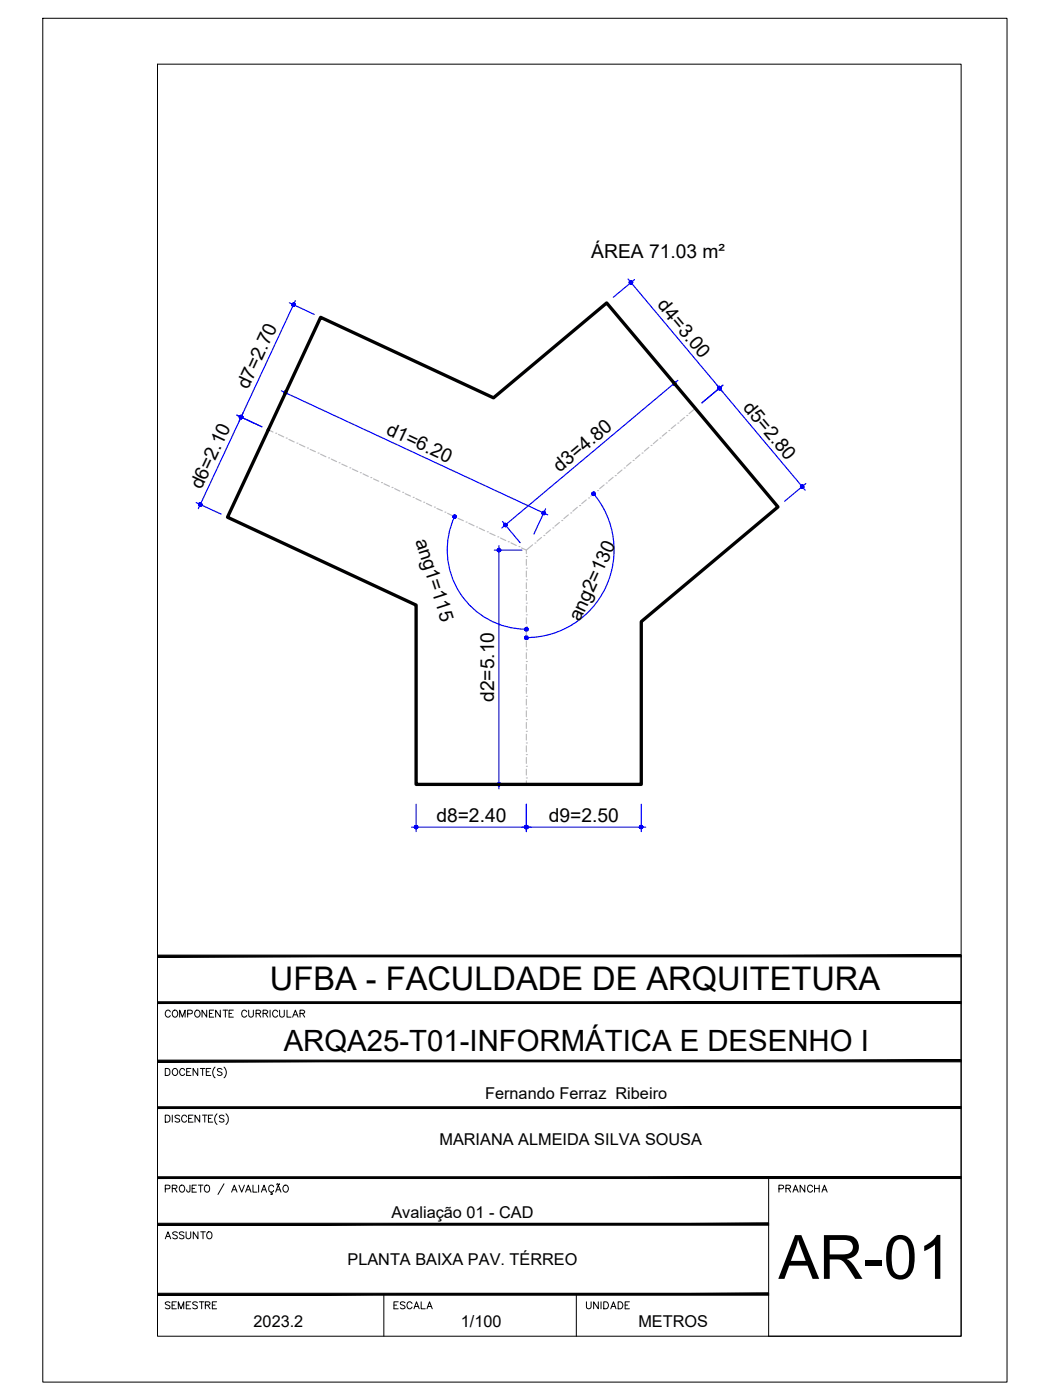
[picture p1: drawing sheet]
<svg xmlns="http://www.w3.org/2000/svg" width="229mm" height="305mm" viewBox="0 0 229 305" stroke-linecap="round" stroke-linejoin="round" font-family="sans-serif">
<!-- layer: ARQ_EIXO CINZA 04 -->
<g fill="none" stroke="#bababa" stroke-width=".25">
<path d="M58.4 93.6l1 .5M60 94.3h.1M60.6 94.6l1.2 .5M62.3 95.4h.1M62.9 95.7l1.2 .5M64.6 96.5h.1M65.2 96.7l1.2 .6M66.9 97.5h.1M67.5 97.8l1.2 .5M69.3 98.6h.1M69.8 98.9l1.2 .5M71.5 99.7h.1"/>
<path d="M72.1 99.9l1.2 .6M139.3 99l-1 .9M139.8 98.6h.1M141.3 97.4l-1 .8M141.7 97h.1M143.2 95.8l-1 .8M143.7 95.4h.1M145.2 94.1l-1 .9M145.6 93.7h.1M147.1 92.5l-1 .8M147.6 92.1h.1M149.1 90.9l-1 .8"/>
<path d="M149.5 90.5h.1M151.4 88.9l-1.4 1.1M73.8 100.8h.1M74.4 101l1.2 .6M76.2 101.9h.1M76.7 102.1l1.2 .6M78.4 102.9h.1M79 103.2l1.2 .5M80.7 104h.1M81.3 104.3l1.2 .5M83.1 105.1h.1M83.6 105.3l1.2 .6"/>
<path d="M85.3 106.1h.1M85.9 106.4l1.2 .5M87.7 107.2h.1M88.2 107.5l1.2 .5M90 108.3h.1M90.6 108.5l1.1 .6M92.2 109.3h.1M92.8 109.6l1.2 .6M94.6 110.4h.1M95.1 110.7l1.2 .5M96.9 111.5h.1M97.5 111.8l1.1 .5"/>
<path d="M99.2 112.6h.1M99.7 112.9l1.2 .5M101.5 113.7h.1M102.1 113.9l1.1 .6M103.8 114.7h.1M104.4 115l1.1 .5M106.1 115.8h.1M106.6 116.1l1.2 .5M108.4 116.9h.1M109 117.1l1.1 .6M110.7 117.9h.1M111.3 118.2l1.1 .5"/>
<path d="M113 119h.1M113.5 119.3l1.1 .5M116 118.6l-1.4 1.2v.7M116.5 118.2h.1M117.9 117l-1 .8M118.4 116.6h.1M119.8 115.4l-.9 .8M120.4 114.9h.1M121.8 113.7l-1 .9M122.3 113.3h.1M123.7 112.1l-.9 .8M124.2 111.7h.1"/>
<path d="M125.7 110.4l-1 .9M126.2 110.1h.1M127.6 108.8l-.9 .8M128.1 108.4h.1M129.6 107.2l-1 .8M130.1 106.8h.1M131.5 105.6l-.9 .8M132 105.2h.1M133.5 103.9l-1 .8M133.9 103.5h.1M135.4 102.3l-.9 .8M135.9 101.9h.1"/>
<path d="M137.4 100.7l-1 .8M137.8 100.2h.1M114.6 138.9h.1M114.6 136.4h.1M114.6 133.9h.1M114.6 131.3h.1M114.6 128.8h.1M114.6 126.2h.1M114.6 123.7h.1M114.6 121.2h.1M114.6 121.8v1.3M114.6 124.3v1.3"/>
<path d="M114.6 126.9v1.2M114.6 129.4v1.3M114.6 132v1.2M114.6 134.5v1.3M114.6 137v1.3M114.6 139.6v1.2M114.6 159.2h.1M114.6 156.7h.1M114.6 154.1h.1M114.6 151.6h.1M114.6 149.1h.1M114.6 146.5h.1"/>
<path d="M114.6 144h.1M114.6 141.5h.1M114.6 142.1v1.3M114.6 144.7v1.2M114.6 147.2v1.2M114.6 149.7v1.3M114.6 152.2v1.3M114.6 154.8v1.2M114.6 157.3v1.3M114.6 159.9v1.2M114.6 169.4h.1M114.6 166.8h.1"/>
<path d="M114.6 164.3h.1M114.6 161.8h.1M114.6 162.4v1.3M114.6 164.9v1.3M114.6 167.5v1.2M114.6 170v.8"/>
</g>
<!-- layer: COTA AZUL -->
<g fill="none" stroke="#00f" stroke-width=".25">
<path d="M63 65.9l5.4 2.6M64.3 65.4l-21.1 45.3M136.7 60.7l38.6 46M138.1 60.9l-4.6 3.8M51.6 90.4l5.4 2.5M61.3 85.1l58 27M62.6 84.6l-2.5 5.4M146.1 82.7l3.9 4.6M147.6 82.8l-38.3 32.1M157.4 83.9l-4.6 3.8M42.7 109.4l5.4 2.5M99 112.4a17.3 17.3 0 0 0 15.6 24.6"/>
<path d="M107.6 119.8h6M108.6 118.8v52.9M109.4 113.5l3.8 4.7M118.8 110.8l-2.6 5.4M129.2 107.5a19.1 19.1 0 0 1 2.7 20.3 19.1 19.1 0 0 1-17.3 11M175.4 105.3l-4.6 3.8M90.6 175.1v6M107.6 170.8h6M114.6 175.1v6M139.6 175.1v6M89.6 180.1h51"/>
</g>
<!-- layer: 0 -->
<g fill="#00f" stroke="#00f" stroke-width=".22">
<path d="M61.8 85.3v.2h.4zM61.8 85.5h.4l-.4 .2zM61.8 85.7l.2 .2 .2-.4z"/>
<path d="M62.2 85.5l-.2 .4h.2zM62.2 85.5l.2 .3-.2 .1zM62.2 85.5l.2 .3 .1-.2z"/>
<path d="M62.2 85.5l.3 .1 .1-.1zM62.2 85.5l.3-.2 .1 .2zM62.3 85.2l-.1 .3 .3-.2z"/>
<path d="M62.1 85.1l.1 .4 .1-.3zM62 85.2l.1-.1 .1 .4zM62 85.2l-.2 .1 .4 .2z"/>
<path d="M118.4 111.7l.3 .1v-.1zM118.4 111.7l.3-.2v.2zM118.5 111.3l-.1 .4 .3-.2z"/>
<path d="M118.3 111.3l.1 .4 .1-.4zM118.2 111.4l.1-.1 .1 .4zM118.2 111.4l-.2 .1 .4 .2z"/>
<path d="M118 111.5v.2h.4zM118 111.7h.4l-.3 .2zM118.1 111.9l.1 .1 .2-.3z"/>
<path d="M118.4 111.7l-.2 .3 .2 .1zM118.4 111.7l.2 .3-.2 .1zM118.4 111.7l.2 .3 .1-.2z"/>
<path d="M108.5 119.5l.1 .3v-.4zM108.3 119.6l.2-.1 .1 .3zM108.3 119.6l-.1 .2h.4z"/>
<path d="M108.2 119.8l.1 .2 .3-.2zM108.3 120l.3-.2-.1 .3zM108.6 119.8l-.1 .3h.1z"/>
<path d="M108.6 119.8v.3h.2zM108.6 119.8l.4 .2-.2 .1zM108.6 119.8l.4 .2v-.2z"/>
<path d="M108.6 119.8h.4v-.2zM108.8 119.5l.2 .1-.4 .2zM108.6 119.4v.4l.2-.3z"/>
<path d="M108.6 170.8v.4l.2-.1zM108.6 170.8l.4 .1-.2 .2zM108.6 170.8l.4 .1v-.1z"/>
<path d="M108.6 170.8h.4v-.2zM108.8 170.4l.2 .2-.4 .2zM108.6 170.4v.4l.2-.4z"/>
<path d="M108.5 170.4l.1 .4v-.4zM108.3 170.6l.2-.2 .1 .4zM108.3 170.6l-.1 .2h.4z"/>
<path d="M108.2 170.8l.1 .1 .3-.1zM108.3 170.9l.3-.1-.1 .3zM108.6 170.8l-.1 .3 .1 .1z"/>
<path d="M109.7 114.6h.2l.1-.3zM110 114.3l.1 .4-.2-.1zM110 114.3l.1 .4 .2-.1z"/>
<path d="M110 114.3l.3 .3 .1-.2zM110 114.3h.4v.1zM110 114.3h.4l-.1-.3z"/>
<path d="M110.2 114l-.2 .3 .3-.3zM109.9 113.9l.3 .1-.2 .3zM109.8 114l.2 .3-.1-.4z"/>
<path d="M109.8 114l-.1 .2 .3 .1zM109.7 114.2l.3 .1-.4 .1zM109.6 114.4l.1 .2 .3-.3z"/>
<path d="M146.9 83.1l-.1 .3 .3-.2zM146.7 83.1h.2l-.1 .3zM146.6 83.2l.2 .2-.1-.3z"/>
<path d="M146.6 83.2l-.2 .1 .4 .1zM146.4 83.3l.4 .1-.4 .1zM146.4 83.5l.1 .2 .3-.3z"/>
<path d="M146.8 83.4l-.3 .3 .1 .1zM146.8 83.4l.1 .4h-.3zM146.8 83.4l.1 .4 .1-.1z"/>
<path d="M146.8 83.4l.2 .3 .2-.1zM146.8 83.4h.4v.2zM146.8 83.4h.4l-.1-.2z"/>
<path d="M137.1 61.2l-.1 .2 .4 .1zM137 61.4l.4 .1-.4 .1zM137 61.6l.1 .2 .3-.3z"/>
<path d="M137.1 61.8h.1l.2-.3zM137.4 61.5v.4l-.2-.1zM137.4 61.5v.4l.2-.1z"/>
<path d="M137.4 61.5l.2 .3 .1-.2zM137.4 61.5h.4l-.1 .1zM137.4 61.5h.4l-.1-.2z"/>
<path d="M137.5 61.2l-.1 .3 .3-.2zM137.3 61.1l.2 .1-.1 .3zM137.1 61.2l.3 .3-.1-.4z"/>
<path d="M156.6 84.5l.3 .3 .1-.2zM156.6 84.5l.4-.1v.2zM156.6 84.5l.4-.1-.1-.2z"/>
<path d="M156.8 84.2l-.2 .3 .3-.3zM156.6 84.1l.2 .1-.2 .3zM156.4 84.2l.2 .3v-.4z"/>
<path d="M156.4 84.2l-.1 .2 .3 .1zM156.3 84.4l.3 .1h-.3zM156.3 84.5l.1 .3 .2-.3z"/>
<path d="M156.4 84.8h.1l.1-.3zM156.6 84.5l.1 .4-.2-.1zM156.6 84.5l.1 .4 .2-.1z"/>
<path d="M156.4 84.2l-.1 .2 .3 .1zM156.3 84.4l.3 .1h-.3zM156.3 84.5l.1 .3 .2-.3z"/>
<path d="M156.4 84.8h.1l.1-.3zM156.6 84.5l.1 .4-.2-.1zM156.6 84.5l.1 .4 .2-.1z"/>
<path d="M156.6 84.5l.3 .3 .1-.2zM156.6 84.5l.4-.1v.2zM156.6 84.5l.4-.1-.1-.2z"/>
<path d="M156.8 84.2l-.2 .3 .3-.3zM156.6 84.1l.2 .1-.2 .3zM156.4 84.2l.2 .3v-.4z"/>
<path d="M174.6 106l.3 .2 .1-.1zM174.6 106l.4-.1v.2zM174.6 106l.4-.1-.1-.2z"/>
<path d="M174.8 105.6l-.2 .4 .3-.3zM174.6 105.6h.2l-.2 .4zM174.4 105.7l.2 .3v-.4z"/>
<path d="M174.4 105.7l-.1 .1 .3 .2zM174.3 105.8l.3 .2h-.3zM174.3 106l.1 .2 .2-.2z"/>
<path d="M174.4 106.2l.1 .1 .1-.3zM174.6 106l.1 .3h-.2zM174.6 106l.1 .3 .2-.1z"/>
<path d="M52.5 90.4v.4l.1-.3zM52.3 90.5l.2-.1v.4zM52.3 90.5l-.1 .1 .3 .2z"/>
<path d="M52.2 90.6l-.1 .2h.4zM52.1 90.8h.4l-.3 .2zM52.2 91l.1 .1 .2-.3z"/>
<path d="M52.5 90.8l-.2 .3 .2 .1zM52.5 90.8l.2 .3-.2 .1zM52.5 90.8l.2 .3 .1-.1z"/>
<path d="M52.5 90.8l.3 .2 .1-.2zM52.5 90.8l.3-.2 .1 .2zM52.6 90.5l-.1 .3 .3-.2z"/>
<path d="M43.6 109.9l-.2 .3h.2zM43.6 109.9l.2 .3h-.2zM43.6 109.9l.2 .3 .1-.2z"/>
<path d="M43.6 109.9l.3 .1 .1-.2zM43.6 109.9l.3-.3 .1 .2zM43.8 109.5l-.2 .4 .3-.3z"/>
<path d="M43.6 109.5v.4l.2-.4zM43.4 109.5h.2v.4zM43.4 109.5l-.1 .2 .3 .2z"/>
<path d="M43.3 109.7l-.1 .2h.4zM43.2 109.9h.4l-.3 .2zM43.3 110.1l.1 .1 .2-.3z"/>
<path d="M52.5 90.8l-.2 .3 .2 .1zM52.5 90.8l.2 .3-.2 .1zM52.5 90.8l.2 .3 .1-.1z"/>
<path d="M52.5 90.8l.3 .2 .1-.2zM52.5 90.8l.3-.2 .1 .2zM52.6 90.5l-.1 .3 .3-.2z"/>
<path d="M52.5 90.4v.4l.1-.3zM52.3 90.5l.2-.1v.4zM52.3 90.5l-.1 .1 .3 .2z"/>
<path d="M52.2 90.6l-.1 .2h.4zM52.1 90.8h.4l-.3 .2zM52.2 91l.1 .1 .2-.3z"/>
<path d="M63.9 66v.3l.2-.3zM63.7 66h.2v.3zM63.7 66l-.2 .2 .4 .1z"/>
<path d="M63.5 66.2v.2l.4-.1zM63.5 66.4l.4-.1-.3 .2zM63.6 66.5l.2 .2 .1-.4z"/>
<path d="M63.9 66.3l-.1 .4h.1zM63.9 66.3l.2 .3-.2 .1zM63.9 66.3l.2 .3 .1-.1z"/>
<path d="M63.9 66.3l.3 .2 .1-.2zM63.9 66.3l.3-.2 .1 .2zM64.1 66l-.2 .3 .3-.2z"/>
<path d="M114.6 180.1h.4l-.1-.2zM114.8 179.7l.1 .2-.3 .2zM114.6 179.7v.4l.2-.4z"/>
<path d="M114.4 179.7l.2 .4v-.4zM114.3 179.9l.1-.2 .2 .4zM114.3 179.9l-.1 .2h.4z"/>
<path d="M114.2 180.1l.1 .2 .3-.2zM114.3 180.3l.3-.2-.2 .3zM114.6 180.1l-.2 .3h.2z"/>
<path d="M114.6 180.1v.3h.2zM114.6 180.1l.3 .2-.1 .1zM114.6 180.1l.3 .2 .1-.2z"/>
<path d="M90.2 180.1l.1 .2 .3-.2zM90.3 180.3l.3-.2-.2 .3zM90.6 180.1l-.2 .3h.2z"/>
<path d="M90.6 180.1v.3h.2zM90.6 180.1l.3 .2-.1 .1zM90.6 180.1l.3 .2 .1-.2z"/>
<path d="M90.6 180.1h.4l-.1-.2zM90.8 179.7l.1 .2-.3 .2zM90.6 179.7v.4l.2-.4z"/>
<path d="M90.4 179.7l.2 .4v-.4zM90.4 179.7l.2 .4-.3-.2zM90.3 179.9l-.1 .2h.4z"/>
<path d="M139.6 180.1h.4l-.1-.2zM139.8 179.7l.1 .2-.3 .2zM139.6 179.7v.4l.2-.4z"/>
<path d="M139.4 179.7l.2 .4v-.4zM139.4 179.7l.2 .4-.3-.2zM139.3 179.9l-.1 .2h.4z"/>
<path d="M139.2 180.1l.1 .2 .3-.2zM139.3 180.3l.3-.2-.2 .3zM139.6 180.1l-.2 .3h.2z"/>
<path d="M139.6 180.1v.3h.2zM139.6 180.1l.3 .2-.1 .1zM139.6 180.1l.3 .2 .1-.2z"/>
<path d="M114.2 180.1l.1 .2 .3-.2zM114.3 180.3l.3-.2-.2 .3zM114.6 180.1l-.2 .3h.2z"/>
<path d="M114.6 180.1v.3h.2zM114.6 180.1l.3 .2-.1 .1zM114.6 180.1l.3 .2 .1-.2z"/>
<path d="M114.6 180.1h.4l-.1-.2zM114.8 179.7l.1 .2-.3 .2zM114.6 179.7v.4l.2-.4z"/>
<path d="M114.4 179.7l.2 .4v-.4zM114.3 179.9l.1-.2 .2 .4zM114.3 179.9l-.1 .2h.4z"/>
<path d="M98.9 112.1l.1 .4 .1-.4zM98.8 112.2l.1-.1 .1 .4zM98.8 112.2l-.2 .1 .4 .2z"/>
<path d="M98.6 112.3v.2h.4zM98.6 112.5h.4l-.3 .2zM98.7 112.7l.1 .1 .2-.3z"/>
<path d="M99 112.5l-.2 .3 .2 .1zM99 112.5l.2 .3-.2 .1zM99 112.5l.2 .3 .1-.2z"/>
<path d="M99 112.5l.3 .1 .1-.2zM99 112.5l.3-.2 .1 .1zM99.1 112.1l-.1 .4 .3-.2z"/>
<path d="M114.6 137h.4l-.1-.2zM114.8 136.7l.1 .1-.3 .2zM114.6 136.7v.3l.2-.3z"/>
<path d="M114.4 136.7l.2 .3v-.3zM114.3 136.8l.1-.1 .2 .3zM114.3 136.8l-.1 .2h.4z"/>
<path d="M114.2 137l.1 .2 .3-.2zM114.3 137.2l.3-.2-.2 .3zM114.6 137l-.2 .3 .2 .1z"/>
<path d="M114.6 137v.4l.2-.1zM114.6 137l.3 .2-.1 .1zM114.6 137l.3 .2 .1-.2z"/>
<path d="M114.2 138.9l.1 .2 .3-.2zM114.3 139.1l.3-.2-.2 .3zM114.6 138.9l-.2 .3h.2z"/>
<path d="M114.6 138.9v.3h.2zM114.6 138.9l.3 .2-.1 .1zM114.6 138.9l.3 .2 .1-.2z"/>
<path d="M114.6 138.9h.4l-.1-.2zM114.8 138.5l.1 .2-.3 .2zM114.6 138.5v.4l.2-.4z"/>
<path d="M114.4 138.5l.2 .4v-.4zM114.4 138.5l.2 .4-.3-.2zM114.3 138.7l-.1 .2h.4z"/>
<path d="M129 107.2l-.1 .2 .3 .1zM128.9 107.4l.3 .1-.3 .1zM128.9 107.6v.1l.3-.2z"/>
<path d="M128.9 107.7l.2 .2 .1-.4zM129.2 107.5l.1 .4h-.2zM129.2 107.5l.1 .4 .2-.1z"/>
<path d="M129.2 107.5l.3 .3 .1-.2zM129.2 107.5l.4-.1v.2zM129.2 107.5l.4-.1-.1-.1z"/>
<path d="M129.4 107.1l-.2 .4 .3-.2zM129.2 107.1h.2l-.2 .4zM129 107.2l.2 .3v-.4z"/>
</g>
<path d="M69.8 69.1l37.6 17.5 24.7-20.6 37.3 44.4-29.8 24.9v35.5h-49v-39.1l-41.1-19.1z" fill="none" stroke="#000" stroke-width=".72"/>
<!-- layer: MRG_EXTERNA -->
<path d="M9.3 4h209.9v296.9h-209.9z" fill="none" stroke="#000" stroke-width=".22"/>
<!-- layer: MRG_INTERNA -->
<path d="M34.3 14h175v276.9h-175z" fill="none" stroke="#000" stroke-width=".22"/>
<!-- layer: SIMB_01 -->
<g fill="#000" stroke="#000" stroke-width=".22">
<path d="M34.3 218.1v.4l175-.4zM34.3 218.5l175-.4v.4z"/>
<path d="M34.3 207.9v.4l175-.4zM34.3 208.3l175-.4v.4z"/>
<path d="M34.3 230.8v.4l175-.4zM34.3 231.2l175-.4v.4z"/>
<path d="M34.3 256.2v.4l175-.4zM34.3 256.6l175-.4v.4z"/>
<path d="M34.3 241v.3l175-.3zM34.3 241.3l175-.3v.3z"/>
<path d="M34.3 266.3v.4l133-.4zM34.3 266.7l133-.4v.4z"/>
<path d="M34.3 282h133v-.4zM34.3 281.6h133l-133 .4z"/>
</g>
<g fill="none" stroke="#000" stroke-width=".22">
<path d="M45 219.9v1.5l-1-1.5v1.5M46.5 219.9h-.9v1.5h.9M48 219.9v1.5l-1.1-1.5v1.5M48.6 219.9h1M49.1 219.9v1.5M50.8 219.9h-.9v1.5h.9M54.1 219.9v1.1l.5 .4h.3l.3-.4v-1.1M58.8 219.9v1.5M60.9 219.9v1.1l.4 .4 .5-.2 .1-1.3M62.5 219.9v1.5h.9M209.3 208.1v82.8h-42v-34.5M36 232.6h.5a.82 .82 0 0 1 .5 .8 .82 .82 0 0 1-.5 .7h-.5z"/>
<path d="M37.1 220.3a.56 .56 0 0 0-.7-.4 .56 .56 0 0 0-.4 .6 .63 .63 0 0 0 .2 .8 .63 .63 0 0 0 .9-.2M37.7 220.1a.72 .72 0 0 1 1 .2 .72 .72 0 0 1-.3 1.1 .72 .72 0 0 1-.9-.4 .72 .72 0 0 1 .2-.9zM37.7 232.8a.72 .72 0 0 1 1 .2 .72 .72 0 0 1-.3 1.1 .72 .72 0 0 1-.9-.4 .72 .72 0 0 1 .2-.9zM39.1 221.4v-1.5l.6 1.5 .6-1.5v1.5M40.2 233a.56 .56 0 0 0-.6-.4 .56 .56 0 0 0-.5 .6 .63 .63 0 0 0 .3 .8 .63 .63 0 0 0 .8-.2M40.6 233.3h.6M40.9 220.7l.9-.1v-.5l-.3-.2h-.6v1.5M41.6 232.6h-1v1.5h1M42.7 220a.71 .71 0 0 1 .9 .7 .71 .71 0 0 1-.9 .7l-.3-.5v-.4zM43.1 232.6v1.5l-1.1-1.5v1.5M43.6 232.6h1M44.1 232.6v1.5"/>
<path d="M44.9 233.3h.6M45.6 220.6h.5M45.9 232.6h-1v1.5h1M46.8 232.3a1.57 1.57 0 0 0 0 2.4M48.3 232.8l-.3-.2-.7 .2 .2 .4 .5 .2 .3 .3v.2l-.3 .2-.7-.2M48.8 232.3a1.57 1.57 0 0 1 0 2.4M49.9 220.6h.5M53.7 220.3a.56 .56 0 0 0-.6-.4 .56 .56 0 0 0-.5 .6 .63 .63 0 0 0 .3 .8 .63 .63 0 0 0 .8-.2M55.8 220.6h.8l.2-.4-.4-.3h-.6v1.5M56.3 220.6l.5 .8M57.3 220.6h.8l.2-.4-.4-.3h-.6v1.5M57.8 220.6l.5 .8"/>
<path d="M60.5 220.3a.56 .56 0 0 0-.7-.4 .56 .56 0 0 0-.4 .6 .63 .63 0 0 0 .2 .8 .63 .63 0 0 0 .9-.2M63.7 221.4l.6-1.5 .6 1.5M63.9 220.9h.7M65.3 220.6h.9l.1-.4-.3-.3h-.7v1.5M65.8 220.6l.5 .8M36 242.8h.5a.82 .82 0 0 1 .5 .7 .82 .82 0 0 1-.5 .8h-.5zM36 258.8l.9-.1 .1-.6-1-.1v1.5M37.5 258.7l1-.1v-.5l-1-.1v1.5M37.5 242.8v1.5M38 258.7l.5 .8M39.1 243l-.3-.2-.7 .2 .2 .4 .7 .3 .1 .2v.2l-.3 .2-.7-.2M39.2 258.2a.72 .72 0 0 1 1 .2 .72 .72 0 0 1-.3 1.1 .72 .72 0 0 1-.9-.4 .72 .72 0 0 1 .2-.9z"/>
<path d="M40.6 243.2a.56 .56 0 0 0-.6-.4 .56 .56 0 0 0-.5 .6 .63 .63 0 0 0 .3 .8 .63 .63 0 0 0 .8-.2M41.1 243.5h.6M41.4 258l-.1 1.4-.4 .1-.2-.1-.1-.4M41.8 258.7h.6M42 242.8h-.9v1.5h.9M42.8 258h-1v1.5h1M43.2 258h1M43.5 242.8v1.5l-1-1.5v1.5M43.7 258v1.5M44.1 242.8h1M44.6 242.8v1.5M44.6 258.2a.63 .63 0 0 1 .8-.1 .63 .63 0 0 1 .2 .9 .57 .57 0 0 1-.5 .6 .57 .57 0 0 1-.6-.6z"/>
<path d="M45.4 243.5h.5M46.3 242.8h-.9v1.5h.9M47.2 242.5a1.57 1.57 0 0 0 0 2.3M48.8 243l-.4-.2-.6 .2 .1 .4 .7 .3 .2 .2v.2l-.4 .2-.6-.2M48.8 257.7l-1.3 2.4M49.2 242.5a1.57 1.57 0 0 1 0 2.3M50.4 259.5l.6-1.5 .6 1.5M50.7 259h.7M52 258l.6 1.5 .6-1.5M53.5 259.5l.6-1.5 .6 1.5M53.7 259h.7M55.1 258v1.5h.9"/>
<path d="M56.3 258v1.5M56.9 259.5l.6-1.5 .5 1.5M57.1 259h.7M59.1 259.5v.3l.2 .2h-.4M59.6 258.4a.6 .6 0 0 0-.9-.3 .6 .6 0 0 0-.2 .9 .54 .54 0 0 0 .4 .5 .54 .54 0 0 0 .7-.3M60 259.5l.6-1.5 .6 1.5M60.2 259h.8M60.3 257.8l-.1 .1M60.3 257.8h.2M60.5 257.8l.1 .1M60.6 257.9h.2M60.9 257.7l-.1 .2"/>
<path d="M61.8 258.2a.72 .72 0 0 1 1 .2 .72 .72 0 0 1-.3 1.1 .72 .72 0 0 1-.9-.4 .72 .72 0 0 1 .2-.9zM83.6 281.8v9.1M125.5 281.8v9.1"/>
</g>
<text font-size="13.3" x="169.5" y="278.4">AR-01</text>
<text font-size="7.1" x="58.8" y="215.6">UFBA - FACULDADE DE ARQUITETURA</text>
<text font-size="6.4" x="61.8" y="228.9">ARQA25-T01-INFORMÁTICA E DESENHO I</text>
<g font-size="4.4">
<text x="168.3" y="260.7">PRANCHA</text>
<text x="34.9" y="270.9">ASSUNTO</text>
<text x="34.9" y="286.1">SEMESTRE</text>
<text x="84.7" y="286.1">ESCALA</text>
<text x="126.3" y="286.1">UNIDADE</text>
</g>
<g font-size="4.2">
<text x="128.7" y="56.1">ÁREA 71.03 m²</text>
<text x="142.9" y="66.5" transform="rotate(50 142.9 66.5)">d4=3.00</text>
<text x="54" y="85" transform="rotate(-65 54 85)">d7=2.70</text>
<text x="161.6" y="88.7" transform="rotate(50 161.6 88.7)">d5=2.80</text>
<text x="83.8" y="94.4" transform="rotate(25 83.8 94.4)">d1=6.20</text>
<text x="43.9" y="106.8" transform="rotate(-65 43.9 106.8)">d6=2.10</text>
<text x="121.9" y="103" transform="rotate(-40 121.9 103)">d3=4.80</text>
<text x="90.4" y="117.7" transform="rotate(72 90.4 117.7)">ang1=115</text>
<text x="126.2" y="135.5" transform="rotate(-65 126.2 135.5)">ang2=130</text>
<text x="107.6" y="152.9" transform="rotate(-90 107.6 152.9)">d2=5.10</text>
<text x="95" y="179">d8=2.40</text>
<text x="119.5" y="179">d9=2.50</text>
</g>
<g font-size="3.5">
<text x="105.6" y="239.3">Fernando Ferraz Ribeiro</text>
<text x="95.7" y="249.3">MARIANA ALMEIDA SILVA SOUSA</text>
<text x="85.2" y="265.2">Avaliação 01 - CAD</text>
<text x="75.6" y="275.4">PLANTA BAIXA PAV. TÉRREO</text>
<text x="55.2" y="289">2023.2</text>
<text x="100.3" y="289">1/100</text>
<text x="139" y="289">METROS</text>
</g>
</svg>
